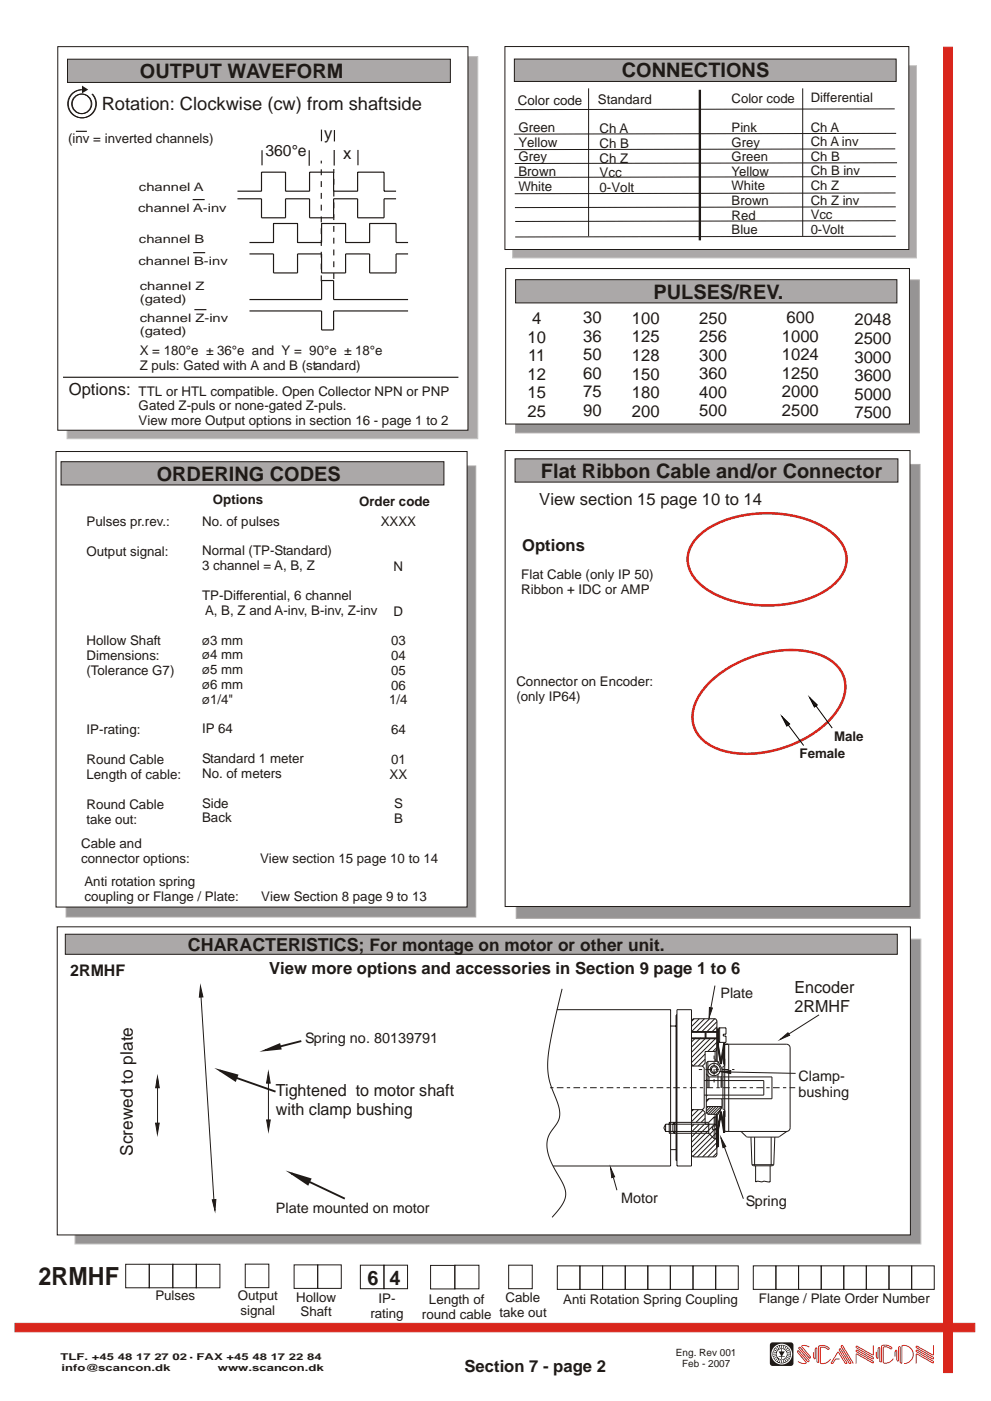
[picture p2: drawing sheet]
<svg xmlns="http://www.w3.org/2000/svg" width="210mm" height="297mm" viewBox="0 0 210 297" stroke-linecap="round" stroke-linejoin="round" font-family="sans-serif">
<path d="M15.9 199.1h179.5v64.7h-179.5z" fill-rule="evenodd" fill="#969494" stroke="#c2c2c2" stroke-width=".21"/>
<path d="M12.1 196.5h181.1v65.3h-181.1z" fill-rule="evenodd" fill="#fff" stroke="#1f1a17" stroke-width=".21"/>
<path d="M108.8 13.9h85.6v40.8h-85.6z" fill-rule="evenodd" fill="#aba8a8" stroke="#c2c2c2" stroke-width=".21"/>
<path d="M107.1 9.9h85.7v43h-85.7z" fill-rule="evenodd" fill="#fff" stroke="#1f1a17" stroke-width=".21"/>
<path d="M109.5 98.5h85.7v96.2h-85.7z" fill-rule="evenodd" fill="#969494" stroke="#aba8a8" stroke-width=".21"/>
<path d="M107.2 95.5h85.9v96.7h-85.9z" fill-rule="evenodd" fill="#fff" stroke="#1f1a17" stroke-width=".21"/>
<path d="M14 98.8h86.9v95.6h-86.9z" fill-rule="evenodd" fill="#969494" stroke="#aba8a8" stroke-width=".21"/>
<path d="M11.9 95.7h87.2v96.6h-87.2z" fill-rule="evenodd" fill="#fff" stroke="#1f1a17" stroke-width=".21"/>
<path d="M109.1 12.5h81v4.8h-81z" fill-rule="evenodd" fill="#aba8a8" stroke="#1f1a17" stroke-width=".21"/>
<path d="M109.4 59.3h85.6v32.5h-85.6z" fill-rule="evenodd" fill="#969494" stroke="#aba8a8" stroke-width=".21"/>
<path d="M107.3 56.9h85.7v33h-85.7z" fill-rule="evenodd" fill="#fff" stroke="#1f1a17" stroke-width=".21"/>
<g fill="#aba8a8" stroke="#1f1a17" stroke-width=".21">
<path d="M109.4 59.3h80.9v4.9h-80.9z" fill-rule="evenodd"/>
<path d="M13 97.9h81.2v4.9h-81.2z" fill-rule="evenodd"/>
</g>
<path d="M124.9 18.7v31.4M170.3 18.7v31.4M189.8 23.1l-80.6 .1M189.9 31.6l-80.9 .1M190.1 37.5l-81 .1M190.1 28.3l-81.1 .1M190.3 34.5l-81.1 .2M190 40.9l-80.8 .2M190.1 43.9l-80.9 .1M190.1 50.1l-80.8 .1M190.1 46.8l-80.8 .2" fill="none" stroke="#1f1a17" stroke-width=".21"/>
<path d="M148.5 19v32" fill="none" stroke="#1f1a17" stroke-width=".5"/>
<path d="M14.2 12h87.2v81h-87.2z" fill-rule="evenodd" fill="#aba8a8" stroke="#c2c2c2" stroke-width=".21"/>
<path d="M12.3 9.9h87v81.3h-87z" fill-rule="evenodd" fill="#fff" stroke="#1f1a17" stroke-width=".21"/>
<path d="M14.3 12.6h81.3v4.9h-81.3z" fill-rule="evenodd" fill="#aba8a8" stroke="#1f1a17" stroke-width=".21"/>
<g fill="none" stroke="#1f1a17" stroke-width=".21">
<path d="M17.3 19a2.98 2.98 0 0 0-2.8 3.8 2.98 2.98 0 0 0 4.3 1.8 2.98 2.98 0 0 0 .7-4.7M17.4 19a2.98 2.98 0 0 0-2.8 3.8 2.98 2.98 0 0 0 4.4 1.8 2.98 2.98 0 0 0 .6-4.7"/>
<circle cx="17.3" cy="22" r="2.07"/>
<circle cx="17.4" cy="22" r="2.07"/>
</g>
<path d="M17.4 18.2l1.3 .8-1.3 .8z" fill="#1f1a17"/>
<g fill="none" stroke="#1f1a17" stroke-width=".25">
<path d="M16.1 27.8h2.3M55.6 31.9v3.2M65.6 31.9v3.2M68.2 27.5v2.4M70.9 31.8v3.3M71 27.6v2.4M75.9 31.8v3.2M40.9 42.3h2.5M41 53.6h2.5M50.4 40.5h5.1v-4h5.1v4h5.1v-4h5.1v4h5.1v-4h5.6v4h2.5M50.4 42.1h5.1v4.1h5.1v-4.1h5.1v4.1h5.1v-4.1h5.1v4.1h5.6v-4.1h2.5M52.9 53.8h5.1v4.1h5.1v-4.1h5.1v4.1h5.1v-4.1h5.1v4.1h5.6v-4.1h2.6"/>
<path d="M52.9 51.4h5.1v-4h5.1v4h5.1v-4h5.1v4h5.1v-4h5.6v4h2.6M13.4 80h83.9M41.2 65.7h2.6M52.9 63.5h15.3v-4h2.6v4h15.8M52.9 65.9h15.3v4.1h2.6v-4.1h15.8"/>
</g>
<path d="M68.2 59.6v-25.5M70.8 59.1v-23.3" fill="none" stroke="#1f1a17" stroke-width=".25" stroke-dasharray="1.2 1.2" stroke-linecap="butt"/>
<path d="M109.3 97.3h81.2v4.9h-81.2z" fill-rule="evenodd" fill="#aba8a8" stroke="#1f1a17" stroke-width=".21"/>
<g fill="#d9261c" stroke="#d9261c" stroke-width=".21">
<path d="M200.2 10h1.9v281h-1.9z" fill-rule="evenodd"/>
<path d="M3.2 280.6h203.6v1.8h-203.6z" fill-rule="evenodd"/>
</g>
<path d="M165 285.5l.3 .5 .2-.1-.2-.6zM165.4 285.3l.2 .6h.2v-.7zM165.9 285.2l.3 .1-.1 .6h-.2zM166.4 285.3l.3 .2-.3 .5-.2-.1zM166.9 285.5l.2 .2-.4 .5-.2-.1zM166.7 286.3l.5-.5 .2 .3-.5 .3zM166.9 286.6l.6-.4 .1 .3-.6 .2zM167 286.8l.6-.1 .1 .3h-.6zM167.1 287.2h.6v.3l-.7-.1zM167 287.5l.6 .2-.1 .3-.6-.3zM166.9 287.8l.5 .3-.2 .3-.5-.5zM166.5 288.1l.2-.1 .4 .5-.2 .2zM166.2 288.3l.2 .6 .3-.1-.3-.6zM165.9 288.3v.7l.3-.1-.1-.6zM165.6 288.3l-.2 .6 .4 .1v-.7zM165.3 288.2l-.3 .6 .3 .1 .2-.6zM165 288l.2 .1-.4 .6-.2-.2zM164.3 288.1l.5-.3 .1 .1-.4 .5zM164.1 287.7l.6-.2 .1 .2-.6 .3zM164 287.2h.6v.2l-.6 .1zM164 286.7l.6 .1v.2h-.6zM164.2 286.3l.6 .3-.1 .1-.6-.2zM164.5 285.8l-.2 .3 .5 .3 .1-.1zM164.6 285.7l.2-.2 .4 .6-.2 .1zM165.2 286.5l.6 1h-.6v.2h.6v.5h.1v-.5h.6v-.2h-.6l.6-1h-.6v-.5l-.1 .5zM164.8 287.1a1.1 1.1 0 0 0 2.2 0 1.1 1.1 0 0 0-2.2 0zM163.9 287.1a1.97 1.97 0 0 0 3.9 0 1.97 1.97 0 0 0-3.9 0zM163.7 287.1a2.21 2.21 0 0 0 4.4 0 2.21 2.21 0 0 0-4.4 0zM163.6 284.7l-.3 .5 .1 4.1 .5 .3 4.2-.1 .2-.5v-4.1l-.5-.3z" fill-rule="evenodd" fill="#1f1a17"/>
<g fill="#d9261c">
<path d="M178.5 285.3h.4l2.2 3.7-.1 .1-2.3-3.8-.1 .2 2 3.4v.2l-.5-.1-1.9-2.9v.2l1.6 2.6-.1 .2-.5-.1-1.4-2.2-1.3 2.2h.2l.5-.9 1-.1v.2h-.9l-.6 1-.4-.1v-.2l1.5-2.3 1.6 2.4h.2l-1.6-2.7a.29 .29 0 0 1 .1-.3 .29 .29 0 0 1 .3 0l1.8 3h.2l-2-3.4z" fill-rule="evenodd"/>
<path d="M181.6 285.4l.3-.1 3.3 1.9v-1.9h.2v1.9l-.2 .2-3.5-1.9 .1 .2 3.5 2 .1 .3-.3 .2-3.4-1.9 .1 .2 3.5 2v.5h-.2l-3.4-1.8v1.9h-.2v-1.9l.2-.2 3.5 1.8v-.1l-3.6-2.1v-.4l.2-.1 3.4 1.9v-.2l-3.5-1.9-.2-.3z" fill-rule="evenodd"/>
<path d="M169.5 285.6l.4 .1 1.9 2.2-.1-.3-1.7-2.2 .3-.2h.4l1 .3-.1 .2-.6-.3h-.8l1.7 2a.34 .34 0 0 1 .1 .4 .34 .34 0 0 1-.3 .3l-2.1-2.3 2.1 2.5a.29 .29 0 0 1 0 .4 .29 .29 0 0 1-.4 0l-2-2.2 .1 .3 1.7 2.1a1.27 1.27 0 0 1-1.9-.2l.2-.1a1.21 1.21 0 0 0 1.5 .3l-1.7-2.1v-.5h.2l2.1 2.3-2.1-2.6z" fill-rule="evenodd"/>
<path d="M190.7 285.5l.2-.1 .2 .2v3.2l.1 .1 .1-3.6a2.01 2.01 0 0 1 2.6 1.7 2.01 2.01 0 0 1-2.1 2.2v-.2a1.8 1.8 0 0 0 1.9-2 1.8 1.8 0 0 0-2.2-1.5l-.1 3.6h-.3l-.2-.3v-3.2l-.2 .1v2.9a.36 .36 0 0 1-.4 0 .36 .36 0 0 1-.1-.4v-1.8l-.2 .3v1h-.2v-1l.2-.5h.3l.1 2 .1 .3v-2.8z" fill-rule="evenodd"/>
<path d="M173 285.7h.2l.2 .2v2.7l.2 .2v-3.4a1.82 1.82 0 0 1 2.4 .5l-.3 .3a1.72 1.72 0 0 0-1.5-.4v3.1a1.45 1.45 0 0 0 1.9-.8l.2 .1a1.79 1.79 0 0 1-2.3 .9v-3.3a1.4 1.4 0 0 1 1.7 .2h.1a1.54 1.54 0 0 0-2-.4v3.2a.29 .29 0 0 1-.3 .1 .29 .29 0 0 1-.3-.3v-2.7l-.1 .3v1.8a.35 .35 0 0 1-.5 .1 .35 .35 0 0 1-.1-.5v-.9h.2v1l.1 .3v-1.8z" fill-rule="evenodd"/>
<path d="M186.4 285.7l.1-.1 .3 .2v2.7l.1 .2 .1-3.4a1.82 1.82 0 0 1 2.4 .6l-.3 .2a1.68 1.68 0 0 0-1.6-.4v3.1a1.49 1.49 0 0 0 1.9-.8l.2 .1a1.89 1.89 0 0 1-2.2 .9l-.1-3.3a1.36 1.36 0 0 1 1.8 .2 1.54 1.54 0 0 0-2-.4v3.2a.3 .3 0 0 1-.3 .2 .3 .3 0 0 1-.2-.4l-.1-2.7-.1 .3v1.8a.34 .34 0 0 1-.5 .1 .34 .34 0 0 1-.1-.5v-.9h.2v1l.2 .3v-1.8z" fill-rule="evenodd"/>
<path d="M194.3 285.4l.3-.1 3.3 1.9 .1-2h.2v2l-.3 .2-3.4-1.9v.2l3.5 2 .2 .3-.3 .2-3.4-1.9v.2l3.5 2 .1 .5h-.3l-3.3-1.8v1.9h-.2v-1.9l.2-.2 3.5 1.8-.1-.1-3.6-2.1v-.4l.3-.1 3.3 1.9v-.2l-3.5-1.9z" fill-rule="evenodd"/>
</g>
<path d="M13.9 198.1h176.5v4.2h-176.5z" fill-rule="evenodd" fill="#aba8a8" stroke="#1f1a17" stroke-width=".21"/>
<path d="M33.4 229.8v9.8" fill="none" stroke="#1f1a17" stroke-width=".21"/>
<path d="M33.4 228.6l.2 1.1h-.4z" fill="#f0f" stroke="#1f1a17" stroke-width=".21"/>
<g fill="none" stroke="#1f1a17" stroke-width=".21">
<path d="M42.6 210.2l2.9 45.7M118.1 214.1h24.2v33.1h-24.9M119.3 209.7l-1.9 7.9a30.9 30.9 0 0 0-1 10.7l.4 1.6 .8 2a8.4 8.4 0 0 1 1 5.5l-.5 .9a8 8 0 0 0-2.1 4 13 13 0 0 0 2.6 7.2 5.5 5.5 0 0 1 1.1 5.1l-.7 1.3-1.9 2.2M142.3 217.5h1.1M143.6 214.1h3.1v33.1h-3.1zM143.6 215.2h-.2v30.9h.2M146.7 218.7h5.8M146.7 216.4l.4-.4h4.7l.3 .4v8.6M146.7 218.9h5.8M147.3 216l-.6 .6M148.4 216l-1.7 1.7M149.5 216l-2.8 2.7"/>
<path d="M149.6 218.9l.2-.2v1.5l-.2-.2zM150.5 216l-2.8 2.9M151.6 216l-2.9 2.9M151.7 209l-.9 4.7M152.1 217.7l-1 1M152.1 216.6l-2.1 2.1M152.3 218.2v3.6l.6 3.8 .6-3.3M152.4 218.2v3.6l.6 3.8 .5-2.9M152.5 218.1v-.2h1.5v1.4h-.5v.4h.5v1.3h-1.5v-.2M152.7 217.9v3.1M173.8 215.2l-6.4 4M57 228.9v9.8"/>
<path d="M141.2 239.9h9.2M141.2 238.3l-.4 .8 .4 .8M141.2 238.3h10.5M141.2 238.3v1.6M143.1 238v2.3l-.3-.4v-1.6zM146.7 220.2h5.8M146.7 226h2.3M146.7 220h5.8M146.7 235.3h2.3M147.1 235.3l-.4 .4M147.3 238.3l-.6 .6M147.6 220l-.9 .9"/>
<path d="M148.2 235.3l-1.5 1.4M148.4 238.3l-1.7 1.7M148.7 220l-2 2M149 235.3l.6 .5v2.5M149 226l.4 .4v8.5l-.4 .4M149.1 235.4l-2.4 2.4M149.4 229.1h12.6v3.1h-12.6M149.5 238.3l-2.8 2.8M149.6 223.5l-2.5 2.5-.4-.4M149.6 224.6l-1.4 1.4M149.6 237.1l-.8 .9M149.6 236l-1.9 2"/>
<path d="M149.7 220.1l-3 3M149.9 234.6h3.3M149.9 227.7l.5 .6M149.9 228.9l.2 .2M150.1 232.2l-.2 .2M150.2 225l-.3 .4v10.5l.3 .4h2.1l.9-1.6v-1.6M150.2 225h2.1M150.2 225v5.6M150.3 234.6l-.4 .4M150.4 238h-8.4v2.3h8.4M150.4 238v2.3M150.4 228.3h2.6"/>
<path d="M150.4 233l-.5 .6M150.4 228.3v2.3M150.5 238.3l-3.8 3.9M150.7 220.2l-4 4M150.8 234.6l-.9 1M151.1 238.8l-4.4 4.5M151.2 226.2h.6l.4 .6-.4 .5h-.6l-.4-.5zM151.4 234.6l-1.5 1.4M151.5 236.8h.6M151.5 236.8v4.6M151.5 236.8l-1.1 1.2M151.6 238.3l-.3 .4"/>
<path d="M151.7 222.9v2.2M151.7 236.2v2.1M151.7 222.9h-2.1v2.5l-.6 .6M151.7 238.3l.4 .4M151.8 220.2l-5.1 5.1M151.9 234.6l-1.6 1.7M151.9 236.8v1.9h-.8v.8h.8v1.9M152.1 236.3v8.6l-.3 .4h-4.7l-.4-.4M152.1 222.5l-.4 .4M152.1 222.1l-.9 .8M152.1 221l-2 1.9M152.1 239l-5.4 5.4"/>
<path d="M152.3 225l.9 1.6v4M152.3 225v.7M152.3 227.8v2.8M152.5 234.6l-1.7 1.7M152.8 235.3l-.9 1M152.8 225.6l-.6-3.8v-3.6h.3v3.6l.6 3.8M152.8 225.6h.3M152.8 235.7l-.6 3.8v3.6h.3v-3.6l.6-3.8M152.8 235.7l.7 4.4M152.8 235.7h.3M153 233l.2 .1M153 228.3v2.3"/>
<path d="M153 234.6l-1.7 1.7M153.1 235.7l.7 4.4M153.2 228.2l-.2 .1M153.2 226.8h.5M153.4 228.3h10.4v4.7h-13.5l-.4 .1M153.5 221.2l-.7 4.4M153.5 221.2v1.7M153.5 223v2.6h.3M153.5 238.3v1.8M153.5 238.6l-.5-2.9-.6 3.8v3.6M153.5 239l-.6-3.3-.6 3.8v3.6M153.5 221.2h.3"/>
<path d="M153.6 221.2v4.4M153.6 235.7v4.4M153.7 221.2v4.4M153.7 235.7v4.4M153.8 221.5l.1-.1h13a.77 .77 0 0 1 .7 .8v16.9a.77 .77 0 0 1-.7 .8l-1.8 1.2h-6.5l-1.5-1.2M153.8 225.8l-.4 .4v8.9l.4 .4M153.8 221.2l-.7 4.4M153.8 235.7h-.3v2.6M153.8 221.2v18.9M153.8 239.7l.1 .2h13.1M154.6 221.4v18.5M155 227.3l13.8 .3"/>
<path d="M130.1 249.6l.8 2.7M142.3 243.7h1.1M150.4 240.3l1.1 1.1M151.5 241.4h.6M152.1 244.4l-.9 .9M152.1 243.3l-1.9 2M152.1 242.2l-3 3.1M152.1 241.2l-4.1 4.1M152.1 240.1l-5.1 5.1M152.2 241h.3M152.2 242.6h.3M153.5 240.1h.3"/>
<path d="M153.7 243.2l4 11M159.3 241.1l.2 5.8M159.5 246.9l.4 .3h4l.3-.3M160.1 241.1v6M160.3 247.2v3.4l.4-.2 1 .2 .3-.2 1.4 .2v-3.4M163.6 241.1v6M164.2 246.9h-4.7M164.4 241.1l-.2 5.8M26.7 268h5v5h-5zM31.7 268h5v5h-5zM36.6 268h5.1v5h-5.1zM41.7 268h5v5h-5z"/>
<path d="M52 268h5v5h-5zM62.4 268.2h5v5h-5zM67.4 268.2h5v5h-5zM76.5 268.2h5v5h-5zM81.5 268.2h5v5h-5zM91.4 268.3h5.1v5h-5.1zM96.5 268.3h5.1v5h-5.1zM107.9 268.2h5v5h-5zM118.2 268.4h4.8v5h-4.8zM123 268.4h4.8v5h-4.8zM127.9 268.4h4.8v5h-4.8zM132.7 268.4h4.8v5h-4.8z"/>
<path d="M137.4 268.4h4.8v5h-4.8zM142.2 268.4h4.8v5h-4.8zM147 268.4h4.8v5h-4.8zM151.8 268.4h4.8v5h-4.8zM159.8 268.4h4.8v5h-4.8zM164.6 268.4h4.8v5h-4.8zM169.4 268.4h4.8v5h-4.8zM174.2 268.4h4.8v5h-4.8zM179 268.4h4.8v5h-4.8zM183.8 268.4h4.8v5h-4.8zM188.6 268.4h4.8v5h-4.8zM193.4 268.4h4.8v5h-4.8z"/>
<circle cx="151.5" cy="226.8" r="1.32"/>
<circle cx="151.5" cy="226.8" r=".83"/>
</g>
<g fill="#1f1a17" stroke="#1f1a17" stroke-width=".4">
<path d="M61.8 248.8l4 1.2-.5 1.1z"/>
<path d="M56.4 222.7l2.9-1.3 .2 .9z"/>
<path d="M46.7 227l3.6 1-.4 1.1z"/>
</g>
<path d="M50.1 228.5l8.4 2.9M63.9 220.7l-4.5 1.2M65.6 250.5l7.6 3.6" fill="none" stroke="#1f1a17" stroke-width=".4"/>
<g fill="#1f1a17" stroke="#1f1a17" stroke-width=".21">
<path d="M33.4 228.3l.4 2.3h-.8z"/>
<path d="M33 238.1h.8l-.4 2.3z"/>
<path d="M129.5 247.6l.9 1.9-.6 .2z"/>
<path d="M153 241.2l1 1.9-.6 .2z"/>
<path d="M165.6 220.4l1.6-1.4 .3 .5z"/>
<path d="M152.9 227.2l2.1-.2v.6z"/>
<path d="M150.5 213.6l.6 .1-.7 2.1z"/>
<path d="M42.5 209.1l.6 2.3h-.8z"/>
<path d="M45 254.4l.8-.1-.2 2.3z"/>
<path d="M56.9 227.3l.4 2.3h-.7z"/>
<path d="M56.6 237.5h.7l-.3 2.3z"/>
</g>
<path d="M116.7 230.6h52M148.3 226.8h7.5M151.5 229.5v-5.7" fill="none" stroke="#1f1a17" stroke-width=".21" stroke-dasharray=".7 .7 1.4 .7" stroke-linecap="butt"/>
<path d="M169.1 117l1.5 .6-1.2 8.9-1.5-.6z" fill="#fff"/>
<path d="M148.2 113.7a21.3 21.3 0 0 1 14.6-4.9 21.3 21.3 0 0 1 14.5 4.9 6.4 6.4 0 0 1 0 9.8 21.3 21.3 0 0 1-14.5 4.9 21.3 21.3 0 0 1-14.6-4.9 6.4 6.4 0 0 1 0-9.8z" fill="none" stroke="#d9261c" stroke-width=".53"/>
<path d="M167.3 111.7l1.8 .7-1.5 11.1-1.9-.8z" fill="#fff"/>
<path d="M150.6 144.6a25.1 25.1 0 0 1 21.5-6.3 8.6 8.6 0 0 1 7.1 5.7 9.8 9.8 0 0 1-3.5 9 25.1 25.1 0 0 1-21.5 6.4 8.6 8.6 0 0 1-7.1-5.8 9.8 9.8 0 0 1 3.5-9z" fill="none" stroke="#d9261c" stroke-width=".53"/>
<path d="M166.3 152.4l4.2 5.7" fill="none" stroke="#000" stroke-width=".21"/>
<path d="M165.9 151.9l1.6 1.6-.6 .4z" fill="#1f1a17" stroke="#000" stroke-width=".21"/>
<path d="M173 149.5l3.6 4.9" fill="none" stroke="#000" stroke-width=".21"/>
<path d="M171.8 147.9l1.6 1.6-.6 .4z" fill="#1f1a17" stroke="#000" stroke-width=".21"/>
<text font-size="5.3" fill="#1f1a17" x="8.2" y="272.5">2RMHF</text>
<g font-size="4.2" fill="#1f1a17">
<text x="29.7" y="16.6">OUTPUT WAVEFORM</text>
<text x="131.9" y="16.4">CONNECTIONS</text>
<text x="138.6" y="63.5">PULSES/REV.</text>
<text x="114.8" y="101.3">Flat Ribbon Cable and/or Connector</text>
<text x="33.2" y="102.1">ORDERING CODES</text>
<text x="77.9" y="272.4">6 4</text>
</g>
<text font-size="3.9" fill="#1f1a17" x="21.6" y="23.4">Rotation: Clockwise (cw) from shaftside</text>
<text font-size="3.8" fill="#1f1a17" x="39.9" y="201.7">CHARACTERISTICS; For montage on motor or other unit.</text>
<text font-size="3.7" fill="#1f1a17" x="28.2" y="245.1" transform="rotate(-90 28.2 245.1)">Screwed to plate</text>
<g font-size="3.5" fill="#1f1a17">
<text x="68.7" y="29.4">y</text>
<text x="72.8" y="33.7">x</text>
<text x="112.9" y="68.7">4</text>
<text x="123.7" y="68.5">30</text>
<text x="134.1" y="68.6">100</text>
<text x="148.4" y="68.6">250</text>
<text x="166.9" y="68.5">600</text>
<text x="181.3" y="69">2048</text>
<text x="111.9" y="72.6">10</text>
<text x="112" y="76.6">11</text>
<text x="123.7" y="72.4">36</text>
<text x="123.7" y="76.4">50</text>
<text x="134.1" y="72.6">125</text>
<text x="134.1" y="76.5">128</text>
<text x="148.4" y="72.5">256</text>
<text x="148.4" y="76.5">300</text>
<text x="165.9" y="72.5">1000</text>
<text x="165.9" y="76.4">1024</text>
<text x="181.3" y="72.9">2500</text>
<text x="181.3" y="76.9">3000</text>
<text x="14.6" y="83.8">Options:</text>
<text x="111.9" y="80.5">12</text>
<text x="123.7" y="80.3">60</text>
<text x="134.1" y="80.5">150</text>
<text x="148.4" y="80.4">360</text>
<text x="165.9" y="80.3">1250</text>
<text x="181.3" y="80.8">3600</text>
<text x="111.9" y="84.5">15</text>
<text x="111.9" y="88.4">25</text>
<text x="123.7" y="84.2">75</text>
<text x="123.7" y="88.2">90</text>
<text x="134.1" y="84.4">180</text>
<text x="134.1" y="88.3">200</text>
<text x="148.4" y="84.4">400</text>
<text x="148.4" y="88.3">500</text>
<text x="165.9" y="84.3">2000</text>
<text x="165.9" y="88.2">2500</text>
<text x="181.3" y="84.8">5000</text>
<text x="181.3" y="88.7">7500</text>
<text x="114.4" y="107">View section 15 page 10 to 14</text>
<text x="110.8" y="116.9">Options</text>
<text x="57.1" y="206.5">View more options and accessories in Section 9 page 1 to 6</text>
<text x="168.6" y="214.5">2RMHF</text>
<text x="168.6" y="210.6">Encoder</text>
<text x="58.5" y="232.4">Tightened to motor shaft</text>
<text x="58.5" y="236.3">with clamp bushing</text>
<text x="98.6" y="290.9">Section 7 - page 2</text>
</g>
<text font-size="3.4" fill="#1f1a17" x="14.9" y="206.9">2RMHF</text>
<text font-size="3.3" fill="#1f1a17" x="56.3" y="33.2">360°e</text>
<g font-size="3.1" fill="#1f1a17">
<text x="152.9" y="211.7">Plate</text>
<text x="64.7" y="221.1">Spring no. 80139791</text>
<text x="169.4" y="229.2">Clamp-</text>
<text x="169.4" y="232.6">bushing</text>
<text x="58.5" y="257.1">Plate mounted on motor</text>
<text x="131.8" y="255">Motor</text>
<text x="158.3" y="255.8">Spring</text>
</g>
<g font-size="2.8" fill="#1f1a17">
<text x="109.9" y="22.3">Color code</text>
<text x="126.8" y="22.1">Standard</text>
<text x="155.2" y="21.8">Color code</text>
<text x="172" y="21.7">Differential</text>
<text x="110" y="27.9">Green</text>
<text x="127.2" y="28.2">Ch A</text>
<text x="155.2" y="28">Pink</text>
<text x="172" y="27.9">Ch A</text>
<text x="14.5" y="30.4">(inv = inverted channels)</text>
<text x="110" y="31.1">Yellow</text>
<text x="110" y="34.2">Grey</text>
<text x="127.2" y="31.3">Ch B</text>
<text x="127.2" y="34.5">Ch Z</text>
<text x="155.2" y="34.2">Green</text>
<text x="155.2" y="31.1">Grey</text>
<text x="172" y="34.1">Ch B</text>
<text x="172" y="31">Ch A inv</text>
<text x="110" y="37.4">Brown</text>
<text x="110" y="40.5">White</text>
<text x="127.2" y="37.6">Vcc</text>
<text x="127.2" y="40.8">0-Volt</text>
<text x="155.2" y="40.4">White</text>
<text x="155.2" y="37.3">Yellow</text>
<text x="172" y="40.3">Ch Z</text>
<text x="172" y="37.2">Ch B inv</text>
<text x="155.2" y="46.6">Red</text>
<text x="155.2" y="43.5">Brown</text>
<text x="172" y="46.5">Vcc</text>
<text x="172" y="43.4">Ch Z inv</text>
<text x="155.2" y="49.7">Blue</text>
<text x="172" y="49.6">0-Volt</text>
<text x="29.6" y="75.3">X = 180°e ± 36°e and Y = 90°e ± 18°e</text>
<text x="29.4" y="83.9">TTL or HTL compatible. Open Collector NPN or PNP</text>
<text x="29.6" y="78.4">Z puls: Gated with A and B (standard)</text>
<text x="29.4" y="87">Gated Z-puls or none-gated Z-puls.</text>
<text x="29.4" y="90.2">View more Output options in section 16 - page 1 to 2</text>
<text x="45.2" y="106.9">Options</text>
<text x="76.2" y="107.3">Order code</text>
<text x="18.4" y="111.6">Pulses pr.rev.:</text>
<text x="42.9" y="111.5">No. of pulses</text>
<text x="80.8" y="111.6">XXXX</text>
<text x="18.4" y="117.9">Output signal:</text>
<text x="42.9" y="117.8">Normal (TP-Standard)</text>
<text x="42.9" y="120.9">3 channel = A, B, Z</text>
<text x="83.5" y="121.1">N</text>
<text x="110.6" y="122.9">Flat Cable (only IP 50)</text>
<text x="42.9" y="127.2">TP-Differential, 6 channel</text>
<text x="43.5" y="130.4">A, B, Z and A-inv, B-inv, Z-inv</text>
<text x="83.5" y="130.5">D</text>
<text x="110.6" y="126">Ribbon + IDC or AMP</text>
<text x="18.4" y="136.8">Hollow Shaft</text>
<text x="42.9" y="136.7">ø3 mm</text>
<text x="83" y="136.8">03</text>
<text x="18.4" y="143.1">(Tolerance G7)</text>
<text x="18.4" y="139.9">Dimensions:</text>
<text x="42.9" y="142.9">ø5 mm</text>
<text x="42.9" y="139.8">ø4 mm</text>
<text x="83" y="139.9">04</text>
<text x="83" y="143.1">05</text>
<text x="42.9" y="149.2">ø1/4&quot;</text>
<text x="42.9" y="146.1">ø6 mm</text>
<text x="82.6" y="149.3">1/4</text>
<text x="83" y="146.2">06</text>
<text x="109.6" y="145.5">Connector on Encoder:</text>
<text x="109.6" y="148.7">(only IP64)</text>
<text x="18.4" y="155.7">IP-rating:</text>
<text x="42.9" y="155.5">IP 64</text>
<text x="83" y="155.6">64</text>
<text x="42.9" y="161.8">Standard 1 meter</text>
<text x="83" y="161.9">01</text>
<text x="169.6" y="160.7">Female</text>
<text x="177" y="157.1">Male</text>
<text x="18.4" y="162">Round Cable</text>
<text x="18.4" y="165.2">Length of cable:</text>
<text x="42.9" y="164.9">No. of meters</text>
<text x="82.7" y="165.1">XX</text>
<text x="18.4" y="171.5">Round Cable</text>
<text x="42.9" y="171.2">Side</text>
<text x="83.6" y="171.4">S</text>
<text x="17.2" y="179.8">Cable and</text>
<text x="18.4" y="174.6">take out:</text>
<text x="42.9" y="174.4">Back</text>
<text x="83.6" y="174.5">B</text>
<text x="17.2" y="183">connector options:</text>
<text x="55.2" y="183">View section 15 page 10 to 14</text>
<text x="17.9" y="187.9">Anti rotation spring</text>
<text x="17.9" y="191">coupling or Flange / Plate:</text>
<text x="55.4" y="191">View Section 8 page 9 to 13</text>
<text x="33" y="275.7">Pulses</text>
<text x="50.5" y="275.7">Output</text>
<text x="62.8" y="275.9">Hollow</text>
<text x="51" y="278.8">signal</text>
<text x="63.8" y="279.1">Shaft</text>
<text x="78.6" y="279.4">rating</text>
<text x="80.3" y="276.2">IP-</text>
<text x="89.5" y="279.6">round cable take out</text>
<text x="91" y="276.5">Length of</text>
<text x="107.3" y="276.1">Cable</text>
<text x="119.5" y="276.4">Anti Rotation Spring Coupling</text>
<text x="161" y="276.3">Flange / Plate Order Number</text>
</g>
<g font-size="2.5" fill="#1f1a17">
<text x="29.5" y="40.5">channel A</text>
<text x="29.3" y="44.8">channel A-inv</text>
<text x="29.5" y="51.6">channel B</text>
<text x="29.4" y="56.1">channel B-inv</text>
<text x="29.7" y="64.3">(gated)</text>
<text x="29.7" y="61.6">channel Z</text>
<text x="29.7" y="71">(gated)</text>
<text x="29.7" y="68.2">channel Z-inv</text>
</g>
<g font-size="2.1" fill="#1f1a17">
<text x="143.4" y="287.5">Eng. Rev 001</text>
<text x="144.7" y="289.8">Feb - 2007</text>
</g>
<g font-size="2" fill="#1f1a17">
<text x="12.9" y="288.4">TLF. +45 48 17 27 02 · FAX +45 48 17 22 84</text>
<text x="13" y="290.6">info@scancon.dk</text>
<text x="46.2" y="290.6">www.scancon.dk</text>
</g>
</svg>
